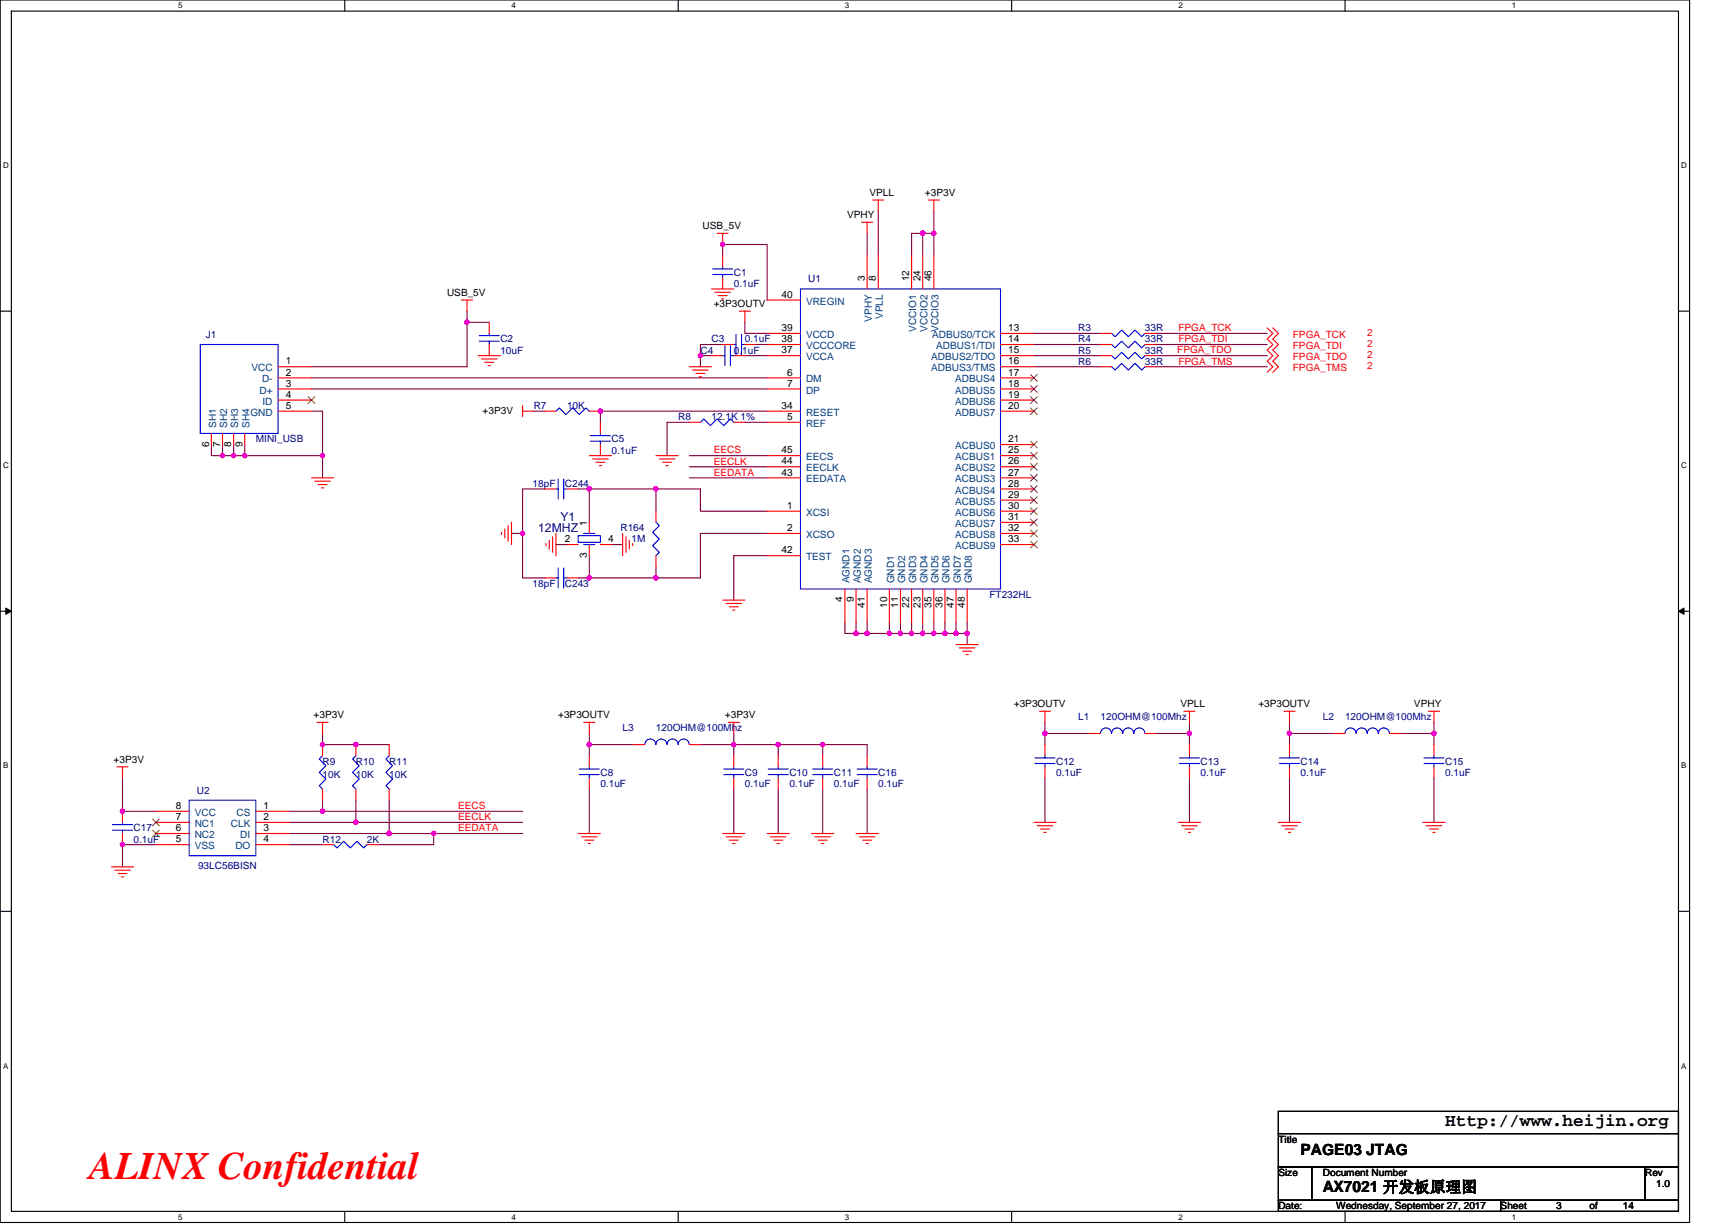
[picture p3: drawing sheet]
<svg xmlns="http://www.w3.org/2000/svg" width="297mm" height="210mm" viewBox="0 0 297 210" stroke-linecap="round" stroke-linejoin="round" font-family="sans-serif">
<path d="M0 0h289.6v209.5h-289.6zM1.9 1.9h285.8v205.7h-285.8z" fill="none" stroke="#000" stroke-width=".19"/>
<g fill="#fff">
<path d="M30.5 .2h.8v1.5h-.8z"/>
<path d="M30.5 207.8h.8v1.6h-.8z"/>
</g>
<path d="M59.1 0v1.9M59.1 207.6v1.9" fill="none" stroke="#000" stroke-width=".19"/>
<g fill="#fff">
<path d="M87.7 .2h.7v1.5h-.7z"/>
<path d="M87.7 207.8h.7v1.6h-.7z"/>
</g>
<path d="M116.2 0v1.9M116.2 207.6v1.9" fill="none" stroke="#000" stroke-width=".19"/>
<g fill="#fff">
<path d="M144.8 .2h.8v1.5h-.8z"/>
<path d="M144.8 207.8h.8v1.6h-.8z"/>
</g>
<path d="M173.4 0v1.9M173.4 207.6v1.9" fill="none" stroke="#000" stroke-width=".19"/>
<g fill="#fff">
<path d="M202 .2h.7v1.5h-.7z"/>
<path d="M202 207.8h.7v1.6h-.7z"/>
</g>
<path d="M230.5 0v1.9M230.5 207.6v1.9" fill="none" stroke="#000" stroke-width=".19"/>
<g fill="#fff">
<path d="M259.1 .2h.8v1.5h-.8z"/>
<path d="M259.1 207.8h.8v1.6h-.8z"/>
<path d="M.5 27.6h1v1.5h-1z"/>
<path d="M288.2 27.6h1v1.5h-1z"/>
<path d="M.5 79.1h1v1.5h-1z"/>
<path d="M288.2 79.1h1v1.5h-1z"/>
</g>
<path d="M0 53.3h1.9M287.7 53.3h1.9" fill="none" stroke="#000" stroke-width=".19"/>
<g fill="#fff">
<path d="M.5 130.5h.9v1.5h-.9z"/>
<path d="M288.2 130.5h.9v1.5h-.9z"/>
</g>
<path d="M0 104.8h1.9M287.7 104.8h1.9" fill="none" stroke="#000" stroke-width=".19"/>
<path d="M1 104.2l.9 .6-.9 .5zM287.7 104.8l.9-.6v1.1z" fill="#000" stroke="#000" stroke-width=".17"/>
<g fill="#fff">
<path d="M.5 181.9h.9v1.6h-.9z"/>
<path d="M288.2 181.9h.9v1.6h-.9z"/>
</g>
<path d="M0 156.2h1.9M287.7 156.2h1.9M219.1 190.5h68.6v3.8h-68.6zM219.1 194.3h68.6v5.7h-68.6zM219.1 200h5.7v5.7h-5.7zM219.1 205.7h38.1v1.9h-38.1zM224.8 200h57.2v5.7h-57.2zM257.2 205.7h30.5v1.9h-30.5zM282 200h5.7v5.7h-5.7z" fill="none" stroke="#000" stroke-width=".19"/>
<g fill="none" stroke="#800040" stroke-width=".19">
<path d="M150.5 36.2v7.6M160.1 36.2v3.8M80 55.2v7.7h-26.6M80 53.3v1.9h3.9M123.9 59.1h-3.8v1.9M123.9 43.8v-1.9h7.6v9.5M127.7 55.2v1.9h3.8M129.6 59.1h1.9M148.6 40v3.8M158.2 40h1.9M158.2 40v3.8M158.2 40h-2v3.8"/>
<path d="M160.1 40v3.8M177.2 57.1h11.4M177.2 59.1h11.4M198.2 57.1h19M198.2 59.1h19M36.2 76.2v1.9h1.9M38.1 76.2v1.9h1.9M40 76.2v1.9M40 78.1h1.9M41.9 78.1h13.4M41.9 76.2v1.9M53.4 70.5h1.9v7.6"/>
<path d="M53.4 66.7h78.1M53.4 64.8h78.1M55.3 78.1v3.8M91.5 70.5h1.9M118.1 72.4h-3.8v5.7M118.1 78.1h13.4M120.1 61h1.9M120.1 61v1.9M127.7 61h3.8M127.7 72.4h3.8M131.5 70.5h-28.6v1.9M177.2 62.9h11.4"/>
<path d="M177.2 61h11.4M198.2 62.9h19M198.2 61h19M87.7 91.4h1.9M89.6 91.4v7.7h3.8M93.4 83.8h-3.8v7.6M95.3 93.3h1.9M99.1 83.8h1.9M99.1 99.1h1.9M101 95.3v3.8M101 83.8v5.7M101 99.1h11.4"/>
<path d="M101 83.8h11.4M104.8 93.3h1.9M112.4 83.8h7.7v3.8h11.4M112.4 83.8v3.8M112.4 97.2v1.9M118.1 80h13.4M118.1 81.9h13.4M131.5 91.4h-11.4v7.7h-7.7M131.5 95.2h-5.7v7.7M144.8 106.7v1.9h1.9M146.7 108.6h1.9M146.7 106.7v1.9"/>
<path d="M148.6 106.7v1.9M148.6 108.6h3.8M152.4 108.6h1.9M152.4 106.7v1.9M154.3 108.6h1.9M154.3 106.7v1.9M156.2 108.6h2M156.2 106.7v1.9M158.2 108.6h1.9M158.2 106.7v1.9M160.1 108.6h1.9M160.1 106.7v1.9"/>
<path d="M162 108.6h1.9M162 106.7v1.9M163.9 108.6h1.9M163.9 106.7v1.9M165.8 108.6v1.9M165.8 106.7v1.9M21 133.4v5.7h5.7M49.6 139.1h5.7M55.3 139.1h34.3M55.3 125.7v1.9h11.4M55.3 137.2v1.9M61 137.2v3.8"/>
<path d="M66.7 137.2v5.7M101 127.6h7.6M101 125.7v1.9M101 135.3v7.6M101 127.6v1.9M120.1 127.6h5.7M125.8 127.6h7.6M125.8 135.3v7.6M125.8 125.7v1.9M125.8 127.6v1.9M133.4 135.3v7.6M133.4 127.6v1.9"/>
<path d="M133.4 127.6h7.6M141 135.3v7.6M141 127.6v1.9M141 127.6h7.6v1.9M148.6 135.3v7.6M179.1 123.8v1.9M179.1 133.4v7.6M179.1 125.7v1.9M179.1 125.7h7.6M198.2 125.7h5.7M203.9 123.8v1.9M203.9 133.4v7.6"/>
<path d="M203.9 125.7v1.9M221 125.7h7.6M221 125.7v1.9M221 123.8v1.9M221 133.4v7.6M240.1 125.7h5.7v1.9M245.8 123.8v1.9M245.8 133.4v7.6M26.7 144.8h-5.7v3.8M49.6 141h11.4M49.6 142.9h17.1M49.6 144.8h5.7"/>
<path d="M61 141h28.6M66.7 142.9h7.6M74.3 142.9h15.3M74.3 142.9v1.9h-9.5"/>
</g>
<g fill="#f0f" stroke="#f0f" stroke-width=".19">
<circle cx="158.1" cy="40" r=".38"/>
<circle cx="160" cy="40" r=".38"/>
<circle cx="133.4" cy="127.6" r=".38"/>
<circle cx="66.7" cy="142.9" r=".38"/>
<circle cx="38.1" cy="78.1" r=".38"/>
<circle cx="40" cy="78.1" r=".38"/>
<circle cx="55.3" cy="78.1" r=".38"/>
<circle cx="41.9" cy="78.1" r=".38"/>
<circle cx="21" cy="139.1" r=".38"/>
<circle cx="21" cy="144.8" r=".38"/>
<circle cx="55.3" cy="139.1" r=".38"/>
<circle cx="61" cy="127.6" r=".38"/>
<circle cx="55.3" cy="127.6" r=".38"/>
<circle cx="61" cy="141" r=".38"/>
<circle cx="74.3" cy="142.9" r=".38"/>
<circle cx="101" cy="127.6" r=".38"/>
<circle cx="203.9" cy="125.7" r=".38"/>
<circle cx="179.1" cy="125.7" r=".38"/>
<circle cx="245.8" cy="125.7" r=".38"/>
<circle cx="221" cy="125.7" r=".38"/>
<circle cx="125.8" cy="127.6" r=".38"/>
<circle cx="141" cy="127.6" r=".38"/>
<circle cx="165.8" cy="108.6" r=".38"/>
<circle cx="163.9" cy="108.6" r=".38"/>
<circle cx="161.9" cy="108.6" r=".38"/>
<circle cx="160" cy="108.6" r=".38"/>
<circle cx="158.1" cy="108.6" r=".38"/>
<circle cx="156.2" cy="108.6" r=".38"/>
<circle cx="154.3" cy="108.6" r=".38"/>
<circle cx="152.4" cy="108.6" r=".38"/>
<circle cx="146.7" cy="108.6" r=".38"/>
<circle cx="148.6" cy="108.6" r=".38"/>
<circle cx="80" cy="55.2" r=".38"/>
<circle cx="123.8" cy="41.9" r=".38"/>
<circle cx="120" cy="60.9" r=".38"/>
<circle cx="102.9" cy="70.5" r=".38"/>
<circle cx="112.4" cy="83.8" r=".38"/>
<circle cx="89.6" cy="91.4" r=".38"/>
<circle cx="112.4" cy="99" r=".38"/>
<circle cx="101" cy="99" r=".38"/>
<circle cx="101" cy="83.8" r=".38"/>
</g>
<g fill="none" stroke="#f00" stroke-width=".19">
<path d="M147.7 38.1h1.9M148.6 38.1v1.9M149.6 34.3h1.9M150.5 34.3v1.9M159.1 34.3h1.9M160.1 34.3v1.9M79.1 51.4h1.9M80 51.4v1.9M83.9 55.2v1.9M83.9 59.1v1.9M122 49.5h3.8M122.5 50.1h2.7"/>
<path d="M122.9 40h1.9M123.1 50.7h1.5M123.7 51.2h.4M123.9 59.1h1.9M123.9 43.8v1.9M123.9 47.6v1.9M123.9 40v1.9M126.7 53.3h1.9M127.7 53.3v1.9M127.7 59.1h1.9M131.5 51.4h5.7M131.5 57.1h5.7"/>
<path d="M131.5 59.1h5.7M148.6 43.8v5.7M150.5 43.8v5.7M156.2 43.8v5.7M158.2 43.8v5.7M160.1 43.8v5.7M171.5 57.1h5.7M171.5 59.1h5.7M188.6 57.1h1.9M188.6 59.1h1.9M196.3 57.1h1.9M196.3 59.1h1.9"/>
<path d="M217.2 56.2l1 .9-1 1 1 1-1 .9 1 1-1 .9 1 1-1 .9M218.2 56.2l.9 .9-.9 1 .9 1-.9 .9 .9 1-.9 .9 .9 1-.9 .9M36.2 74.3v1.9M38.1 74.3v1.9M40 74.3v1.9M41.9 74.3v1.9M47.7 62.9h5.7M47.7 64.8h5.7M47.7 66.7h5.7M47.7 68.6h5.7M47.7 70.5h5.7M82 61h3.8"/>
<path d="M82.5 61.5h2.7M83.1 62.1h1.5M83.7 62.7h.3M89.6 70.5h1.9M89.6 69.5v1.9M93.4 70.5h1.9M101 78.1h3.8M101 70.5h1.9M101.6 78.7h2.6M102.1 79.2h1.6M102.7 79.8h.4M102.9 72.4v1.9"/>
<path d="M102.9 76.2v1.9M112.4 78.1h3.8M113 78.7h2.7M113.6 79.2h1.5M114.1 79.8h.4M118.1 62.9h3.9M118.1 72.4h2M118.7 63.4h2.7M119.3 64h1.5M119.9 64.6h.3M122 61h1.9M125.8 61h1.9"/>
<path d="M125.8 72.4h1.9M131.5 61h5.7M131.5 64.8h5.7M131.5 66.7h5.7M131.5 70.5h5.7M131.5 72.4h5.7M131.5 78.1h5.7M171.5 76.2h5.7M171.5 78.1h5.7M171.5 61h5.7M171.5 62.9h5.7M171.5 64.8h5.7"/>
<path d="M171.5 66.7h5.7M171.5 68.6h5.7M171.5 70.5h5.7M188.6 61h1.9M188.6 62.9h1.9M196.3 61h1.9M196.3 62.9h1.9M53.4 81.9h3.8M54 82.5h2.6M54.5 83.1h1.5M55.1 83.6h.4M86 91.2v.4"/>
<path d="M86.5 90.7v1.5M87.1 90.1v2.7M87.7 89.5v3.8M93.4 99.1h1.9M93.4 83.8h1.9M93.6 93.2v.3M94.1 92.6v1.5M94.7 92v2.7M95.3 91.4v3.8M97.2 99.1h1.9M97.2 83.8h1.9M97.2 93.3h1.9"/>
<path d="M101 89.5v1.9M101 93.3v2M102.9 93.3h1.9M106.7 91.4v3.8M107.3 92v2.7M107.9 92.6v1.5M108.4 93.2v.3M112.4 95.2v2M112.4 87.6v1.9M131.5 80h5.7M131.5 81.9h5.7M131.5 87.6h5.7"/>
<path d="M131.5 91.4h5.7M131.5 95.2h5.7M171.5 80h5.7M171.5 81.9h5.7M171.5 83.8h5.7M171.5 85.7h5.7M171.5 87.6h5.7M171.5 89.5h5.7M171.5 91.4h5.7M171.5 93.3h5.7M123.9 102.9h3.8M124.4 103.4h2.7"/>
<path d="M125 104h1.5M125.6 104.6h.4M144.8 101v5.7M146.7 101v5.7M148.6 101v5.7M152.4 101v5.7M154.3 101v5.7M156.2 101v5.7M158.2 101v5.7M160.1 101v5.7M162 101v5.7M163.9 110.5h3.8"/>
<path d="M163.9 101v5.7M164.4 111.1h2.7M165 111.6h1.5M165.6 112.2h.4M165.8 101v5.7M20 131.4h1.9M21 131.4v2M21 139.1v1.9M26.7 139.1h5.7M43.9 139.1h5.7M54.3 123.8h1.9M55.3 123.8v1.9"/>
<path d="M55.3 135.3v1.9M55.3 127.6v1.9M61 135.3v1.9M61 127.6v1.9M66.7 135.3v1.9M66.7 127.6v1.9M100.1 123.8h1.9M101 123.8v1.9M101 129.5v1.9M101 133.3v2M108.6 127.6h1.9M118.1 127.6h2"/>
<path d="M124.8 123.8h1.9M125.8 123.8v1.9M125.8 129.5v1.9M125.8 133.3v2M133.4 129.5v1.9M133.4 133.3v2M141 129.5v1.9M141 133.3v2M148.6 129.5v1.9M148.6 133.3v2M178.2 121.9h1.9M179.1 121.9v1.9"/>
<path d="M179.1 127.6v1.9M179.1 131.4v2M186.7 125.7h1.9M196.3 125.7h1.9M202.9 121.9h1.9M203.9 121.9v1.9M203.9 127.6v1.9M203.9 131.4v2M220.1 121.9h1.9M221 121.9v1.9M221 127.6v1.9M221 131.4v2"/>
<path d="M228.6 125.7h1.9M238.2 125.7h1.9M244.8 121.9h1.9M245.8 121.9v1.9M245.8 127.6v1.9M245.8 131.4v2M19.1 148.6h3.8M19.7 149.2h2.6M20.2 149.7h1.6M20.8 150.3h.4M21 142.9v1.9M26.7 144.8h5.7"/>
<path d="M26.7 142.9h5.7M26.7 141h5.7M43.9 141h5.7M43.9 142.9h5.7M43.9 144.8h5.7M55.3 144.8h1.9M62.9 144.8h1.9M99.1 142.9h3.8M99.7 143.4h2.6M100.2 144h1.6M100.8 144.6h.4M123.9 142.9h3.8"/>
<path d="M124.4 143.4h2.7M125 144h1.5M125.6 144.6h.4M131.5 142.9h3.8M132.1 143.4h2.6M132.6 144h1.6M133.2 144.6h.4M139.1 142.9h3.8M139.7 143.4h2.6M140.2 144h1.6M140.8 144.6h.4M146.7 142.9h3.8"/>
<path d="M147.3 143.4h2.7M147.9 144h1.5M148.4 144.6h.4M177.2 141h3.8M177.8 141.5h2.6M178.3 142.1h1.6M178.9 142.7h.4M202 141h3.8M202.5 141.5h2.7M203.1 142.1h1.5M203.7 142.7h.4M219.1 141h3.8"/>
<path d="M219.7 141.5h2.7M220.3 142.1h1.5M220.8 142.7h.4M243.9 141h3.8M244.5 141.5h2.6M245 142.1h1.5M245.6 142.7h.4"/>
</g>
<g fill="none" stroke="#00f" stroke-width=".19">
<path d="M34.3 59.1h13.4v15.2h-13.4zM82.1 58.5h3.5M82.1 57.5h3.5M83.9 57.1v.4M83.9 58.5v.6M122.1 47.1h3.5M122.1 46.1h3.5M123.9 45.7v.4M123.9 47.1v.5M124.2 59.2v3.5M125.2 59.2v3.5M125.8 59.1h.4"/>
<path d="M126.2 57.3v3.5M127.1 59.1h.6M127.1 57.3v3.5M137.2 49.5h34.3v51.5h-34.3zM190.5 57.1l.6 .6 1.2-1.1 1.1 1.1 1.1-1.1 1.2 1.1 .6-.6M190.5 59.1l.6 .5 1.2-1.1 1.1 1.1 1.1-1.1 1.2 1.1 .6-.5M95.3 70.5l.6-.6 1.1 1.2 1.1-1.2 1.2 1.2 1.1-1.2 .6 .6M101.2 75.6h3.4M101.2 74.7h3.4M102.9 74.3v.4M102.9 75.6v.6M120.1 72.4l.5-.6 1.2 1.2 1.1-1.2 1.2 1.2 1.1-1.2 .6 .6"/>
<path d="M123.9 61h.3M125.2 61h.6M190.5 61l.6 .5 1.2-1.1 1.1 1.1 1.1-1.1 1.2 1.1 .6-.5M190.5 62.9l.6 .5 1.2-1.1 1.1 1.1 1.1-1.1 1.2 1.1 .6-.5M95.3 99.1h.4M95.3 83.8h.4M95.7 97.3v3.5M95.7 82.1v3.4M96.6 99.1h.6M96.6 83.8h.6M96.6 97.3v3.5M96.6 82.1v3.4"/>
<path d="M99.1 91.8h3.8v1.2h-3.8zM100.1 91.4h1.9M100.1 93.3h1.9M101 93.3h.1M101 91.4h.1M112.4 89.5l.6 .6-1.1 1.1 1.1 1.2-1.1 1.1 1.1 1.2-.6 .5M32.4 137.2h11.5v9.5h-11.5zM55.3 129.5l-.6 .6 1.2 1.2-1.2 1.1 1.2 1.1-1.2 1.2 .6 .6M61 129.5l-.6 .6 1.2 1.2-1.2 1.1 1.2 1.1-1.2 1.2 .6 .6M66.7 129.5l-.6 .6 1.2 1.2-1.2 1.1 1.2 1.1-1.2 1.2 .6 .6M99.3 132.8h3.4M99.3 131.8h3.4"/>
<path d="M101 131.4v.4M101 132.8v.5M110.5 127.6a.94 .94 0 0 1 1-.9 .94 .94 0 0 1 .9 .9M112.4 127.6a.94 .94 0 0 1 1-.9 .94 .94 0 0 1 .9 .9 .95 .95 0 0 1 1-.9 .95 .95 0 0 1 .9 .9M116.2 127.6a.94 .94 0 0 1 1-.9 .94 .94 0 0 1 .9 .9M124.1 132.8h3.4M124.1 131.8h3.4M125.8 131.4v.4M125.8 132.8v.5M131.7 132.8h3.4M131.7 131.8h3.4M133.4 131.4v.4"/>
<path d="M133.4 132.8v.5M139.3 132.8h3.4M139.3 131.8h3.4M141 131.4v.4M141 132.8v.5M146.9 132.8h3.4M146.9 131.8h3.4M148.6 131.4v.4M148.6 132.8v.5M177.4 130.9h3.4M177.4 129.9h3.4M179.1 129.5v.4"/>
<path d="M179.1 130.9v.5M188.6 125.7a.94 .94 0 0 1 1-.9 .94 .94 0 0 1 .9 .9M190.5 125.7a.94 .94 0 0 1 1-.9 .94 .94 0 0 1 .9 .9 .95 .95 0 0 1 1-.9 .95 .95 0 0 1 .9 .9M194.3 125.7a.94 .94 0 0 1 1-.9 .94 .94 0 0 1 .9 .9M202.2 130.9h3.4M202.2 129.9h3.4M203.9 129.5v.4M203.9 130.9v.5M219.3 130.9h3.4M219.3 129.9h3.4M221 129.5v.4M221 130.9v.5"/>
<path d="M230.5 125.7a.94 .94 0 0 1 1-.9 .94 .94 0 0 1 .9 .9M232.4 125.7a.94 .94 0 0 1 1-.9 .94 .94 0 0 1 .9 .9 .95 .95 0 0 1 1-.9 .95 .95 0 0 1 .9 .9M236.3 125.7a.94 .94 0 0 1 .9-.9 .94 .94 0 0 1 .9 .9M244.1 130.9h3.4M244.1 129.9h3.4M245.8 129.5v.4M245.8 130.9v.5M19.3 142.3h3.4M19.3 141.4h3.4M21 141v.4M21 142.3v.6M57.2 144.8l.6 .6 1.1-1.2 1.1 1.2 1.2-1.2 1.1 1.2 .6-.6"/>
</g>
<g fill="none" stroke="#804000" stroke-width=".17">
<path d="M52.8 68l1.2 1.2M54 68l-1.2 1.2M176.6 75.6l1.2 1.2M176.6 77.5l1.2 1.2M176.6 79.4l1.2 1.2M176.6 64.2l1.2 1.2M176.6 66.1l1.2 1.2M176.6 68l1.2 1.2M176.6 69.9l1.2 1.2M177.8 75.6l-1.2 1.2M177.8 77.5l-1.2 1.2M177.8 79.4l-1.2 1.2"/>
<path d="M177.8 64.2l-1.2 1.2M177.8 66.1l-1.2 1.2M177.8 68l-1.2 1.2M177.8 69.9l-1.2 1.2M176.6 81.3l1.2 1.2M176.6 83.2l1.2 1.2M176.6 85.2l1.2 1.1M176.6 87.1l1.2 1.1M176.6 89l1.2 1.1M176.6 90.9l1.2 1.1M176.6 92.8l1.2 1.1M177.8 81.3l-1.2 1.2"/>
<path d="M177.8 83.2l-1.2 1.2M177.8 85.2l-1.2 1.1M177.8 87.1l-1.2 1.1M177.8 89l-1.2 1.1M177.8 90.9l-1.2 1.1M177.8 92.8l-1.2 1.1M26.1 142.3l1.2 1.2M26.1 140.4l1.2 1.2M27.3 142.3l-1.2 1.2M27.3 140.4l-1.2 1.2"/>
</g>
<text font-size="6.7" fill="#f00" x="15.3" y="202.2">ALINX Confidential</text>
<text font-size="3" x="247.7" y="193.1">Http://www.heijin.org</text>
<g font-size="2.7">
<text x="222.9" y="197.9">PAGE03 JTAG</text>
<text x="226.7" y="204.4">AX7021 开发板原理图</text>
</g>
<g font-size="2.1" fill="#000080">
<text x="96.1" y="89.3">Y1</text>
<text x="92.2" y="91.2">12MHZ</text>
</g>
<g font-size="1.7">
<text x="149" y="33.5">VPLL</text>
<text x="158.5" y="33.5">+3P3V</text>
<text x="120.4" y="39.3">USB_5V</text>
<text x="145.2" y="37.4">VPHY</text>
<text x="76.6" y="50.7">USB_5V</text>
<text x="122.3" y="52.6">+3P3OUTV</text>
<text x="134" y="51">40</text>
<text x="148.2" y="48.2" transform="rotate(-90 148.2 48.2)">3</text>
<text x="150.1" y="48.2" transform="rotate(-90 150.1 48.2)">8</text>
<text x="155.8" y="48.2" transform="rotate(-90 155.8 48.2)">12</text>
<text x="157.8" y="48.2" transform="rotate(-90 157.8 48.2)">24</text>
<text x="159.7" y="48.2" transform="rotate(-90 159.7 48.2)">46</text>
<text x="134" y="56.7">39</text>
<text x="134" y="58.7">38</text>
<text x="172.8" y="56.7">13</text>
<text x="172.8" y="58.7">14</text>
<text x="49" y="62.5">1</text>
<text x="49" y="64.4">2</text>
<text x="134" y="60.6">37</text>
<text x="134.9" y="64.4">6</text>
<text x="172.8" y="60.6">15</text>
<text x="172.8" y="62.5">16</text>
<text x="172.8" y="64.4">17</text>
<text x="49" y="66.3">3</text>
<text x="49" y="70.1">5</text>
<text x="49" y="68.2">4</text>
<text x="82.7" y="70.9">+3P3V</text>
<text x="134" y="70.1">34</text>
<text x="134.9" y="66.3">7</text>
<text x="134.9" y="72">5</text>
<text x="172.8" y="66.3">18</text>
<text x="172.8" y="68.2">19</text>
<text x="172.8" y="70.1">20</text>
<text x="35.8" y="76.6" transform="rotate(-90 35.8 76.6)">6</text>
<text x="37.7" y="76.6" transform="rotate(-90 37.7 76.6)">7</text>
<text x="39.6" y="76.6" transform="rotate(-90 39.6 76.6)">8</text>
<text x="41.5" y="76.6" transform="rotate(-90 41.5 76.6)">9</text>
<text x="134" y="77.7">45</text>
<text x="172.8" y="75.8">21</text>
<text x="172.8" y="77.7">25</text>
<text x="134" y="79.6">44</text>
<text x="134" y="81.5">43</text>
<text x="172.8" y="79.6">26</text>
<text x="172.8" y="81.5">27</text>
<text x="172.8" y="83.4">28</text>
<text x="134.9" y="87.2">1</text>
<text x="172.8" y="85.3">29</text>
<text x="172.8" y="87.2">30</text>
<text x="172.8" y="89.1">31</text>
<text x="96.8" y="92.9">2</text>
<text x="100.6" y="95.6" transform="rotate(-90 100.6 95.6)">3</text>
<text x="100.6" y="90.1" transform="rotate(-90 100.6 90.1)">1</text>
<text x="104.2" y="92.9">4</text>
<text x="134" y="94.8">42</text>
<text x="134.9" y="91">2</text>
<text x="172.8" y="91">32</text>
<text x="172.8" y="92.9">33</text>
<text x="144.4" y="103.3" transform="rotate(-90 144.4 103.3)">4</text>
<text x="146.3" y="103.3" transform="rotate(-90 146.3 103.3)">9</text>
<text x="148.2" y="104.2" transform="rotate(-90 148.2 104.2)">41</text>
<text x="152" y="104.2" transform="rotate(-90 152 104.2)">10</text>
<text x="153.9" y="104.2" transform="rotate(-90 153.9 104.2)">11</text>
<text x="155.8" y="104.2" transform="rotate(-90 155.8 104.2)">22</text>
<text x="157.8" y="104.2" transform="rotate(-90 157.8 104.2)">23</text>
<text x="159.7" y="104.2" transform="rotate(-90 159.7 104.2)">35</text>
<text x="161.6" y="104.2" transform="rotate(-90 161.6 104.2)">36</text>
<text x="163.5" y="104.2" transform="rotate(-90 163.5 104.2)">47</text>
<text x="165.4" y="104.2" transform="rotate(-90 165.4 104.2)">48</text>
<text x="53.8" y="123.1">+3P3V</text>
<text x="95.7" y="123.1">+3P3OUTV</text>
<text x="124.2" y="123.1">+3P3V</text>
<text x="173.8" y="121.2">+3P3OUTV</text>
<text x="202.3" y="121.2">VPLL</text>
<text x="215.7" y="121.2">+3P3OUTV</text>
<text x="242.4" y="121.2">VPHY</text>
<text x="19.5" y="130.7">+3P3V</text>
<text x="30.1" y="138.7">8</text>
<text x="30.1" y="142.5">6</text>
<text x="30.1" y="140.6">7</text>
<text x="45.2" y="142.5">3</text>
<text x="45.2" y="140.6">2</text>
<text x="45.2" y="138.7">1</text>
<text x="30.1" y="144.4">5</text>
<text x="45.2" y="144.4">4</text>
<text x="219.1" y="195.9">Title</text>
<text x="219.1" y="201.6">Size</text>
<text x="226.7" y="201.6">Document Number</text>
<text x="282" y="201.6">Rev</text>
<text x="283.9" y="203.5">1.0</text>
<text x="219.1" y="207.3">Date:</text>
<text x="229" y="207.3">Wednesday, September 27, 2017</text>
<text x="257.2" y="207.3">Sheet</text>
<text x="266.7" y="207.3">3</text>
<text x="272.5" y="207.3">of</text>
<text x="278.2" y="207.3">14</text>
</g>
<g font-size="1.7" fill="#000080">
<text x="125.8" y="47.3">C1</text>
<text x="125.8" y="49.2">0.1uF</text>
<text x="138.5" y="48.4">U1</text>
<text x="35.3" y="57.9">J1</text>
<text x="85.8" y="58.7">C2</text>
<text x="122" y="58.7">C3</text>
<text x="127.7" y="58.7">0.1uF</text>
<text x="184.8" y="56.8">R3</text>
<text x="184.8" y="58.7">R4</text>
<text x="196.3" y="56.8">33R</text>
<text x="196.3" y="58.7">33R</text>
<text x="85.8" y="60.6">10uF</text>
<text x="120.1" y="60.6">C4</text>
<text x="125.8" y="60.6">0.1uF</text>
<text x="184.8" y="60.6">R5</text>
<text x="184.8" y="62.5">R6</text>
<text x="196.3" y="60.6">33R</text>
<text x="196.3" y="62.5">33R</text>
<text x="91.5" y="70.1">R7</text>
<text x="97.2" y="70.1">10K</text>
<text x="43.9" y="75.8">MINI_USB</text>
<text x="104.8" y="75.8">C5</text>
<text x="104.8" y="77.7">0.1uF</text>
<text x="116.2" y="72">R8</text>
<text x="122" y="72">12.1K 1%</text>
<text x="91.3" y="83.5">18pF</text>
<text x="96.8" y="83.5">C244</text>
<text x="106.3" y="91.1">R164</text>
<text x="108.2" y="93">1M</text>
<text x="91.3" y="100.6">18pF</text>
<text x="96.8" y="100.6">C243</text>
<text x="169.6" y="102.5">FT232HL</text>
<text x="106.7" y="125.4">L3</text>
<text x="112.4" y="125.4">120OHM@100Mhz</text>
<text x="184.8" y="123.5">L1</text>
<text x="188.6" y="123.5">120OHM@100Mhz</text>
<text x="226.7" y="123.5">L2</text>
<text x="230.5" y="123.5">120OHM@100Mhz</text>
<text x="55.3" y="131.1">R9</text>
<text x="61" y="131.1">R10</text>
<text x="66.7" y="131.1">R11</text>
<text x="181" y="131.1">C12</text>
<text x="205.8" y="131.1">C13</text>
<text x="222.9" y="131.1">C14</text>
<text x="247.7" y="131.1">C15</text>
<text x="33.8" y="136">U2</text>
<text x="55.3" y="133.4">10K</text>
<text x="61" y="133.4">10K</text>
<text x="66.7" y="133.4">10K</text>
<text x="102.9" y="133">C8</text>
<text x="102.9" y="134.9">0.1uF</text>
<text x="127.7" y="133">C9</text>
<text x="127.7" y="134.9">0.1uF</text>
<text x="135.3" y="133">C10</text>
<text x="135.3" y="134.9">0.1uF</text>
<text x="142.9" y="133">C11</text>
<text x="142.9" y="134.9">0.1uF</text>
<text x="150.5" y="133">C16</text>
<text x="150.5" y="134.9">0.1uF</text>
<text x="181" y="133">0.1uF</text>
<text x="205.8" y="133">0.1uF</text>
<text x="222.9" y="133">0.1uF</text>
<text x="247.7" y="133">0.1uF</text>
<text x="22.9" y="142.5">C17</text>
<text x="22.9" y="144.4">0.1uF</text>
<text x="33.9" y="149">93LC56BISN</text>
<text x="55.3" y="144.4">R12</text>
<text x="62.9" y="144.4">2K</text>
</g>
<g font-size="1.7" fill="#004080">
<text x="138.2" y="52.2">VREGIN</text>
<text x="138.2" y="57.9">VCCD</text>
<text x="138.2" y="59.8">VCCCORE</text>
<text x="149.4" y="55.2" transform="rotate(-90 149.4 55.2)">VPHY</text>
<text x="151.3" y="54.7" transform="rotate(-90 151.3 54.7)">VPLL</text>
<text x="157.1" y="56.9" transform="rotate(-90 157.1 56.9)">VCCIO1</text>
<text x="159" y="56.9" transform="rotate(-90 159 56.9)">VCCIO2</text>
<text x="159.8" y="57.9">ADBUS0/TCK</text>
<text x="160.4" y="59.8">ADBUS1/TDI</text>
<text x="160.9" y="56.9" transform="rotate(-90 160.9 56.9)">VCCIO3</text>
<text x="43.1" y="63.6">VCC</text>
<text x="44.9" y="65.6">D-</text>
<text x="138.2" y="61.7">VCCA</text>
<text x="138.2" y="65.6">DM</text>
<text x="159.6" y="61.7">ADBUS2/TDO</text>
<text x="159.6" y="63.6">ADBUS3/TMS</text>
<text x="163.7" y="65.6">ADBUS4</text>
<text x="42.9" y="71.3">GND</text>
<text x="44.5" y="67.5">D+</text>
<text x="45" y="69.4">ID</text>
<text x="138.2" y="67.5">DP</text>
<text x="138.2" y="71.3">RESET</text>
<text x="163.7" y="67.5">ADBUS5</text>
<text x="163.7" y="69.4">ADBUS6</text>
<text x="163.7" y="71.3">ADBUS7</text>
<text x="37" y="73.3" transform="rotate(-90 37 73.3)">SH1</text>
<text x="38.9" y="73.3" transform="rotate(-90 38.9 73.3)">SH2</text>
<text x="40.8" y="73.3" transform="rotate(-90 40.8 73.3)">SH3</text>
<text x="42.8" y="73.3" transform="rotate(-90 42.8 73.3)">SH4</text>
<text x="138.2" y="73.2">REF</text>
<text x="163.7" y="77">ACBUS0</text>
<text x="138.2" y="78.9">EECS</text>
<text x="138.2" y="80.8">EECLK</text>
<text x="138.2" y="82.7">EEDATA</text>
<text x="163.7" y="78.9">ACBUS1</text>
<text x="163.7" y="80.8">ACBUS2</text>
<text x="163.7" y="82.7">ACBUS3</text>
<text x="138.2" y="88.4">XCSI</text>
<text x="163.7" y="84.6">ACBUS4</text>
<text x="163.7" y="86.5">ACBUS5</text>
<text x="163.7" y="88.4">ACBUS6</text>
<text x="138.2" y="92.2">XCSO</text>
<text x="163.7" y="90.3">ACBUS7</text>
<text x="163.7" y="92.2">ACBUS8</text>
<text x="163.7" y="94.1">ACBUS9</text>
<text x="138.2" y="96">TEST</text>
<text x="145.6" y="100" transform="rotate(-90 145.6 100)">AGND1</text>
<text x="147.5" y="100" transform="rotate(-90 147.5 100)">AGND2</text>
<text x="149.4" y="100" transform="rotate(-90 149.4 100)">AGND3</text>
<text x="153.2" y="100" transform="rotate(-90 153.2 100)">GND1</text>
<text x="155.1" y="100" transform="rotate(-90 155.1 100)">GND2</text>
<text x="157.1" y="100" transform="rotate(-90 157.1 100)">GND3</text>
<text x="159" y="100" transform="rotate(-90 159 100)">GND4</text>
<text x="160.9" y="100" transform="rotate(-90 160.9 100)">GND5</text>
<text x="162.8" y="100" transform="rotate(-90 162.8 100)">GND6</text>
<text x="164.7" y="100" transform="rotate(-90 164.7 100)">GND7</text>
<text x="166.6" y="100" transform="rotate(-90 166.6 100)">GND8</text>
<text x="33.4" y="139.8">VCC</text>
<text x="33.4" y="143.7">NC2</text>
<text x="33.4" y="141.8">NC1</text>
<text x="39.6" y="141.8">CLK</text>
<text x="40.5" y="139.8">CS</text>
<text x="41.2" y="143.7">DI</text>
<text x="33.4" y="145.6">VSS</text>
<text x="40.3" y="145.6">DO</text>
</g>
<g font-size="1.7" fill="#f00">
<text x="202" y="56.8">FPGA_TCK</text>
<text x="202" y="58.7">FPGA_TDI</text>
<text x="221.6" y="57.9">FPGA_TCK</text>
<text x="221.6" y="59.8">FPGA_TDI</text>
<text x="234.4" y="57.6">2</text>
<text x="234.4" y="59.5">2</text>
<text x="201.8" y="60.6">FPGA_TDO</text>
<text x="202" y="62.5">FPGA_TMS</text>
<text x="221.6" y="61.7">FPGA_TDO</text>
<text x="221.6" y="63.6">FPGA_TMS</text>
<text x="234.4" y="61.4">2</text>
<text x="234.4" y="63.3">2</text>
<text x="122.3" y="77.7">EECS</text>
<text x="122.3" y="79.6">EECLK</text>
<text x="122.3" y="81.5">EEDATA</text>
<text x="78.5" y="138.7">EECS</text>
<text x="78.5" y="142.5">EEDATA</text>
<text x="78.5" y="140.6">EECLK</text>
</g>
<g font-size="1.4">
<text x="30.5" y="1.4">5</text>
<text x="87.7" y="1.4">4</text>
<text x="144.8" y="1.4">3</text>
<text x="202" y="1.4">2</text>
<text x="259.1" y="1.4">1</text>
<text x=".5" y="28.9">D</text>
<text x="288.2" y="28.9">D</text>
<text x=".5" y="80.3">C</text>
<text x="288.2" y="80.3">C</text>
<text x=".5" y="131.7">B</text>
<text x="288.2" y="131.7">B</text>
<text x=".5" y="183.2">A</text>
<text x="288.2" y="183.2">A</text>
<text x="30.5" y="209.1">5</text>
<text x="87.7" y="209.1">4</text>
<text x="144.8" y="209.1">3</text>
<text x="202" y="209.1">2</text>
<text x="259.1" y="209.1">1</text>
</g>
</svg>
